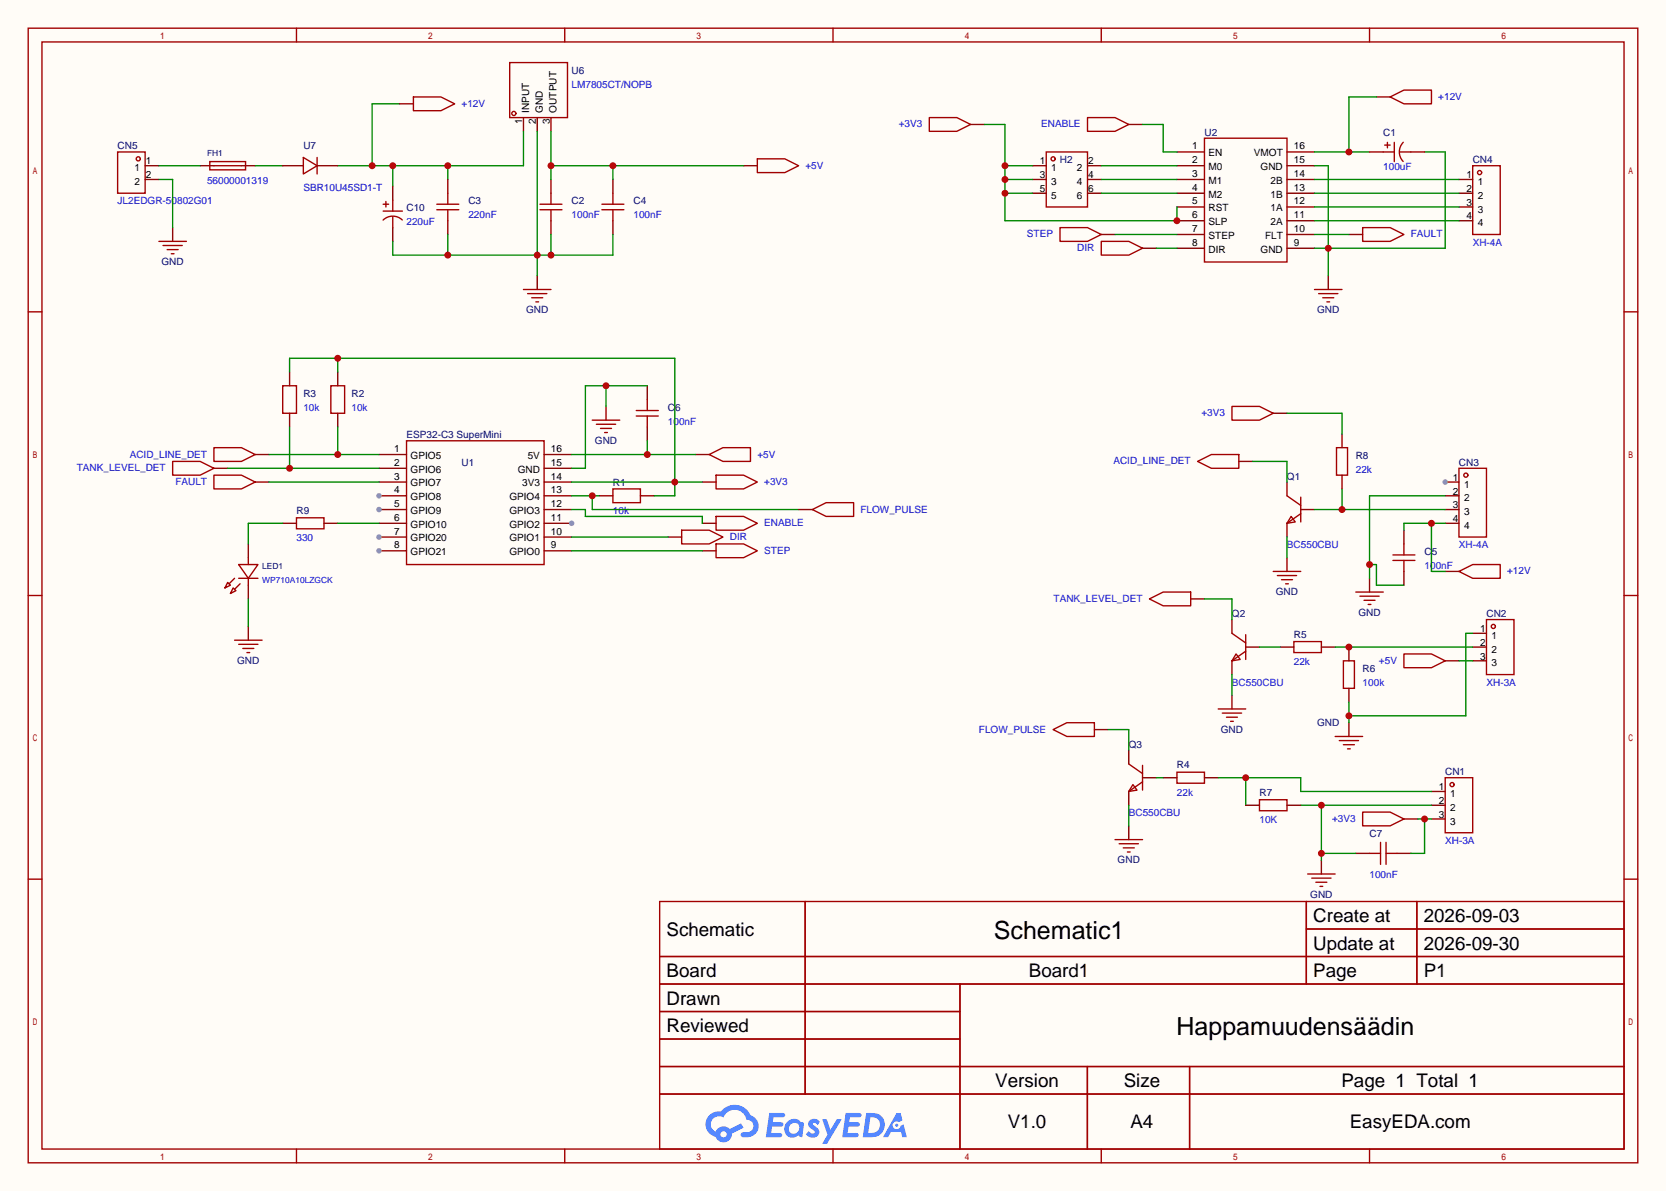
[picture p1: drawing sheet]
<svg xmlns="http://www.w3.org/2000/svg" width="308mm" height="220mm" viewBox="0 0 308 220" stroke-linecap="round" stroke-linejoin="round" font-family="sans-serif">
<path d="M0 0h307.6v220h-307.6z" fill="#fffcf7"/>
<g fill="none" stroke="#a10000" stroke-width=".25">
<path d="M5.2 5.2h297.2v209.6h-297.2zM7.7 7.7h292.1v204.5h-292.1zM54.7 5.2v2.5M104.3 5.2v2.5M153.8 5.2v2.5M203.3 5.2v2.5M252.9 5.2v2.5M5.2 57.6h2.5M299.8 57.6h2.6M5.2 110h2.5M299.8 110h2.6M5.2 162.4h2.5"/>
<path d="M121.8 166.5h178v45.7h-178zM121.8 176.7h178M148.7 166.5v35.6M241.2 166.5v15.2M241.2 171.6h58.6M261.6 166.5v15.2M299.8 162.4h2.6M121.8 181.7h178M121.8 186.8h55.4M121.8 197h178M121.8 191.9h55.4M177.2 181.7v30.5"/>
<path d="M200.8 197v15.2M219.6 197v15.2M54.7 212.2v2.6M104.3 212.2v2.6M121.8 202.1h178M153.8 212.2v2.6M203.3 212.2v2.6M252.9 212.2v2.6"/>
</g>
<g fill="#5487ff">
<path d="M149.5 206.9a1.3 1.3 0 0 1 1.9 .3l-.4 .6a.54 .54 0 0 0-1-.2l.2 .2a1.58 1.58 0 0 1 1 1.5 1.43 1.43 0 0 1-2.4 .2l.5-.6a.64 .64 0 0 0 .5 .5 .64 .64 0 0 0 .6-.3l-.1-.3a1.6 1.6 0 0 1-1.1-1.5z"/>
<path d="M151.8 206.7h.8l.7 2 1.2-2h.9l-2.7 4.5h-.9l1-1.6z"/>
<path d="M142 205.5h1.7a1.31 1.31 0 0 1 1.2 .2 .4 .4 0 0 1-.3 .6h-1.8l-.1 1h1.6a.4 .4 0 0 1 .3 .4 .4 .4 0 0 1-.4 .4h-1.6l-.2 1.2 .8-.1a1.23 1.23 0 0 1 1.2 .2 .39 .39 0 0 1-.4 .6h-2.6z"/>
<path d="M156.1 205.5h1.7a1.32 1.32 0 0 1 1.2 .2 .39 .39 0 0 1-.3 .6h-1.8l-.1 1h1.6a.4 .4 0 0 1 .4 .4 .4 .4 0 0 1-.5 .4h-1.6l-.2 1.1h.8a1.23 1.23 0 0 1 1.2 .2 .39 .39 0 0 1-.4 .6h-2.6z"/>
<path d="M165.5 205.6h.8l.3 1.3-.6 .3a.75 .75 0 0 0-1.1 .3 .75 .75 0 0 0 .5 1.1 .75 .75 0 0 0 .9-.7l.5-.3 .6 2.4h-.8l-.3-.9h-1.8l-.5 .9h-1z"/>
<path d="M159.9 205.6l-.6 4.4h1.4a2.27 2.27 0 0 0 2.7-2.3 2.27 2.27 0 0 0-2.7-2.1zM160.7 206.3a1.5 1.5 0 0 1 1.8 1.6 1.5 1.5 0 0 1-1.9 1.3h-.3z"/>
<path d="M145.4 207.2a1.62 1.62 0 0 0-.4 2.1 1.62 1.62 0 0 0 2 .6l.3-.2 .4 .2 .4 .1 .3-2.4-.1-.3-.5-.1a1.58 1.58 0 0 0-2.4 0zM146 207.7a.99 .99 0 0 1 1.6 .3 .99 .99 0 0 1-.9 1.4 .94 .94 0 0 1-1-.6 .94 .94 0 0 1 .3-1.1z"/>
<path d="M131 206a2.37 2.37 0 0 0 1.1 4 1.54 1.54 0 0 0 1.8 1 1.54 1.54 0 0 0 1.2-1.6l2.2-1.1-.5-.8-2.1 1a1.57 1.57 0 0 0-2.6 .5 1.5 1.5 0 0 1-.7-2.1 1.5 1.5 0 0 1 2.2-.5 2.23 2.23 0 0 1 2.3-1.4 2.23 2.23 0 0 1 2 1.8 1.16 1.16 0 0 1 1.2 1.1 1.16 1.16 0 0 1-1.1 1.2h-.7a.47 .47 0 0 0-.5 .4 .47 .47 0 0 0 .4 .5 2.23 2.23 0 0 0 2.2-.6 2.23 2.23 0 0 0 .5-2.3 2.16 2.16 0 0 0-1.3-1.1 3.2 3.2 0 0 0-5.5-.7l-1.1 .1zM133 209.5a.6 .6 0 0 1 1.2 0 .6 .6 0 0 1-1.2 0z"/>
<circle cx="165.6" cy="207.8" r=".28"/>
</g>
<path d="M75.1 81.4h25.4v22.9h-25.4z" fill="none" stroke="#a10000" stroke-width=".25"/>
<path d="M100.5 99.2h5M100.5 96.6h5M100.5 101.7h5" fill="none" stroke="#870000" stroke-width=".25"/>
<circle cx="105.5" cy="96.6" r=".51" fill="#999"/>
<path d="M100.5 94.1h5M100.5 91.6h5M100.5 89h5M100.5 86.5h5M100.5 83.9h5M70 101.7h5.1" fill="none" stroke="#870000" stroke-width=".25"/>
<circle cx="70" cy="101.7" r=".51" fill="#999"/>
<path d="M70 99.2h5.1" fill="none" stroke="#870000" stroke-width=".25"/>
<circle cx="70" cy="99.2" r=".51" fill="#999"/>
<path d="M70 96.6h5.1M70 94.1h5.1" fill="none" stroke="#870000" stroke-width=".25"/>
<circle cx="70" cy="94.1" r=".51" fill="#999"/>
<path d="M70 91.6h5.1" fill="none" stroke="#870000" stroke-width=".25"/>
<circle cx="70" cy="91.6" r=".51" fill="#999"/>
<g fill="none" stroke="#870000" stroke-width=".25">
<path d="M217.3 38.2h5.1M217.3 35.7h5.1M217.3 33.1h5.1M217.3 30.6h5.1M217.3 28.1h5.1M237.6 38.2h5.1M237.6 35.7h5.1M237.6 33.1h5.1M237.6 30.6h5.1M237.6 28.1h5.1M269.4 38.2h2.5M269.4 35.7h2.5"/>
<path d="M269.4 33.1h2.5M217.3 45.8h5.1M217.3 43.3h5.1M217.3 40.8h5.1M237.6 45.8h5.1M237.6 43.3h5.1M237.6 40.8h5.1M269.4 40.8h2.5M70 89h5.1M70 86.5h5.1M70 83.9h5.1M237.6 89v2.6"/>
<path d="M237.6 96.6v2.6M240.2 94.1h2.5M266.8 89h2.6M227.5 114.4v2.6M230 119.5h2.5M271.9 119.5h2.5M271.9 117h2.5M208.4 138.6v2.5M227.5 122v2.6M271.9 122h2.5M208.4 146.2v2.5M210.9 143.6h2.6"/>
<path d="M264.3 151.3h2.5M264.3 148.7h2.5M264.3 146.2h2.5"/>
</g>
<g fill="none" stroke="#a10000" stroke-width=".25">
<path d="M222.4 25.5h15.2v22.9h-15.2zM271.9 30.6h5.1v12.7h-5.1zM237.6 91.6l2.6 1.7M238.4 95.4l.7 1-1.5 .2zM240.2 91.8v4.6M240.2 94.9l-2.6 1.7M269.4 86.5h5v12.7h-5zM227.5 117l2.5 1.7M230 117.2v4.6M274.4 114.4h5.1v10.2h-5.1zM228.2 120.8l.8 1-1.5 .2zM230 120.3l-2.5 1.7"/>
<path d="M208.4 141.1l2.5 1.8M209.2 144.9l.7 1-1.5 .3zM210.9 141.4v4.5M210.9 144.4l-2.5 1.8M266.8 143.6h5.1v10.2h-5.1z"/>
<circle cx="273.2" cy="31.9" r=".38"/>
<circle cx="270.6" cy="87.8" r=".38"/>
<circle cx="275.7" cy="115.7" r=".38"/>
<circle cx="268.1" cy="144.9" r=".38"/>
</g>
<circle cx="266.8" cy="89" r=".51" fill="#999"/>
<path d="M26.8 30.6h2.5M26.8 33.1h2.5M37 30.6h2.5M44.6 30.6h2.5M96.6 21.7v2.6M99.2 21.7v2.6M101.7 21.7v2.6M266.8 91.6h2.6M266.8 94.1h2.6M266.8 96.6h2.6" fill="none" stroke="#870000" stroke-width=".25"/>
<g fill="none" stroke="#a10000" stroke-width=".25">
<path d="M94.1 11.6h10.7v10.1h-10.7zM21.7 28.1h5.1v7.6h-5.1zM38.7 29.8h6.6v1.6h-6.6zM39.5 30.6h5.1"/>
<circle cx="25.5" cy="29.3" r=".38"/>
<circle cx="94.9" cy="21" r=".38"/>
</g>
<path d="M73.8 19.2h-5.1v11.4M47.1 30.6h5.1M72.5 30.6v3.8M82.7 30.6v2.5M96.6 24.3v6.3h-34.2" fill="none" stroke="#008700" stroke-width=".25"/>
<g fill="#c00">
<circle cx="72.5" cy="30.6" r=".63"/>
<circle cx="82.7" cy="30.6" r=".63"/>
<circle cx="68.7" cy="30.6" r=".63"/>
</g>
<g fill="none" stroke="#870000" stroke-width=".25">
<path d="M52.2 30.6h3.8M58.5 30.6h3.9M82.7 33.1v2.6M101.7 33.1v2.6M113.2 33.1v2.6M82.7 40.8v2.5M101.7 40.8v2.5M113.2 40.8v2.5M53.5 68.7v2.5M53.5 76.3v2.6M62.4 68.7v2.5M62.4 76.3v2.6"/>
<path d="M119.5 71.2v2.6M119.5 78.9v2.5M110.6 91.6h2.6M118.2 91.6h2.6M129.7 89h2.5M259.2 97.9v2.6M259.2 105.5v2.6M250.3 157.6h2.6M257.9 157.6h2.6"/>
</g>
<g fill="none" stroke="#a10000" stroke-width=".25">
<path d="M56 29.1l2.5 1.5-2.5 1.5zM58.5 29.1v3M80.6 37.7h4.1M80.6 38.7h4.1M82.7 35.7v2M82.7 38.7v2.1M99.7 37.7h4.1M99.7 38.7h4.1M101.7 35.7v2M101.7 38.7v2.1M111.1 37.7h4.1M111.1 38.7h4.1"/>
<path d="M113.2 35.7v2M113.2 38.7v2.1M52.2 71.2h2.5v5.1h-2.5zM61.1 71.2h2.5v5.1h-2.5zM117.5 75.8h4M117.5 76.8h4M119.5 73.8v2M119.5 76.8v2.1M113.2 90.3h5v2.5h-5zM132.2 87.8h5.1l2.5 1.2-2.5 1.3h-5.1zM257.2 102.5h4M257.2 103.5h4"/>
<path d="M259.2 100.5v2M259.2 103.5v2M252.9 157.6h2M254.9 155.6v4M255.9 157.6h2M255.9 155.6v4"/>
</g>
<path d="M53.5 68.7v-2.5h71.1v25.4h-3.8M62.4 66.2v2.5M105.5 89h24.2" fill="none" stroke="#008700" stroke-width=".25"/>
<g fill="#c00">
<circle cx="124.6" cy="89" r=".63"/>
<circle cx="62.4" cy="66.2" r=".63"/>
</g>
<path d="M105.5 91.6h5.1M109.3 91.6v2.5h38.1" fill="none" stroke="#008700" stroke-width=".25"/>
<circle cx="109.3" cy="91.6" r=".63" fill="#c00"/>
<path d="M39.5 86.5h2.5M47.1 83.9h2.6M47.1 89h2.6M147.4 94.1h2.6" fill="none" stroke="#870000" stroke-width=".25"/>
<path d="M31.9 85.2h5.1l2.5 1.3-2.5 1.3h-5.1zM39.5 82.7h5.1l2.5 1.2-2.5 1.3h-5.1zM39.5 87.8h5.1l2.5 1.2-2.5 1.3h-5.1zM150 94.1l2.5-1.3h5.1v2.6h-5.1z" fill="none" stroke="#a10000" stroke-width=".25"/>
<path d="M62.4 78.9v5M49.7 83.9h20.3" fill="none" stroke="#008700" stroke-width=".25"/>
<circle cx="62.4" cy="83.9" r=".63" fill="#c00"/>
<path d="M53.5 78.9v7.6M42 86.5h28" fill="none" stroke="#008700" stroke-width=".25"/>
<circle cx="53.5" cy="86.5" r=".63" fill="#c00"/>
<path d="M249 133.5v2.5M244 158.9v2.5" fill="none" stroke="#870000" stroke-width=".25"/>
<path d="M246.5 136h5.1M247.3 136.8h3.5M248 137.5h2.1M248.8 138.3h.5M241.4 161.4h5.1M242.2 162.2h3.5M243 162.9h2M243.7 163.7h.5" fill="none" stroke="#a10000" stroke-width=".25"/>
<path d="M240.2 148.7h24.1M244 148.7v10.2M244 157.6h6.3" fill="none" stroke="#008700" stroke-width=".25"/>
<g fill="#c00">
<circle cx="244" cy="148.7" r=".63"/>
<circle cx="244" cy="157.6" r=".63"/>
</g>
<path d="M228.7 85.2h2.6M219.8 110.6h2.6M236.3 119.5h2.6M244 119.5h2.5M202.1 134.7h2.5M208.4 152.5v2.6M214.8 143.6h2.5M222.4 143.6h2.5" fill="none" stroke="#870000" stroke-width=".25"/>
<path d="M221.1 85.2l2.5-1.3h5.1v2.6h-5.1zM212.2 110.6l2.6-1.3h5v2.6h-5zM238.9 118.5h5.1v2h-5.1zM194.4 134.7l2.6-1.2h5.1v2.5h-5.1zM205.9 155.1h5M206.6 155.8h3.6M207.4 156.6h2M208.2 157.4h.5M217.3 142.6h5.1v2.1h-5.1z" fill="none" stroke="#a10000" stroke-width=".25"/>
<path d="M204.6 134.7h3.8v3.9M208.4 148.7v3.8M213.5 143.6h1.3M224.9 143.6h15.3v2.6h24.1M230 143.6v5.1" fill="none" stroke="#008700" stroke-width=".25"/>
<circle cx="230" cy="143.6" r=".63" fill="#c00"/>
<path d="M222.4 110.6h5.1v3.8M232.5 119.5h3.8M246.5 119.5h25.4M227.5 124.6v3.8" fill="none" stroke="#008700" stroke-width=".25"/>
<path d="M249 119.5v2.5M227.5 128.4v2.5M249 127.1v2.6" fill="none" stroke="#870000" stroke-width=".25"/>
<path d="M224.9 130.9h5.1M225.7 131.7h3.5M226.4 132.5h2.1M227.2 133.2h.5M248 122h2.1v5.1h-2.1z" fill="none" stroke="#a10000" stroke-width=".25"/>
<circle cx="249" cy="119.5" r=".63" fill="#c00"/>
<path d="M250.3 109.3h5.1M251.1 110.1h3.5M251.8 110.9h2.1M252.6 111.6h.5M232.5 147.7h5.1v2h-5.1z" fill="none" stroke="#a10000" stroke-width=".25"/>
<path d="M252.9 106.8v2.5M230 148.7h2.5M237.6 148.7h2.6" fill="none" stroke="#870000" stroke-width=".25"/>
<path d="M242.7 94.1h24.1M247.8 90.3v3.8" fill="none" stroke="#008700" stroke-width=".25"/>
<circle cx="247.8" cy="94.1" r=".63" fill="#c00"/>
<g fill="none" stroke="#870000" stroke-width=".25">
<path d="M73.8 19.2h2.5M137.3 30.6h2.5M190.6 30.6h2.6M190.6 35.7h2.6M190.6 33.1h2.6M200.8 30.6h2.5M200.8 35.7h2.5M200.8 33.1h2.5M245.2 50.9v2.6M235.1 76.3h2.5M128.4 83.9h2.5M247.8 80.1v2.6"/>
<path d="M247.8 87.8v2.5M237.6 103v2.5M266.8 105.5h2.6M266.8 122h2.6M259.2 151.3h2.5"/>
</g>
<g fill="none" stroke="#a10000" stroke-width=".25">
<path d="M76.3 17.9h5.1l2.5 1.3-2.5 1.2h-5.1zM139.8 29.3h5.1l2.5 1.3-2.5 1.3h-5.1zM193.2 28.1h7.6v10.1h-7.6zM242.7 53.5h5.1M243.5 54.2h3.5M244.2 55h2.1M245 55.8h.5M227.5 75.1h5l2.6 1.2-2.6 1.3h-5zM130.9 83.9l2.6-1.2h5.1v2.5h-5.1zM246.8 82.7h2v5.1h-2zM235.1 105.5h5.1M235.8 106.3h3.6"/>
<path d="M236.6 107.1h2M237.4 107.8h.5M269.4 105.5l2.5-1.2h5.1v2.5h-5.1zM259.2 120.8h5.1l2.5 1.2-2.5 1.3h-5.1zM251.6 150h5.1l2.5 1.3-2.5 1.2h-5.1z"/>
<circle cx="194.4" cy="29.3" r=".38"/>
</g>
<path d="M242.7 38.2h26.7M242.7 35.7h26.7M242.7 33.1h26.7M242.7 30.6h2.5v20.3M263 28.1h3.8v17.7h-24.1M242.7 40.8h26.7M237.6 76.3h10.2v3.8M231.3 85.2h6.3v3.8M237.6 99.2v3.8" fill="none" stroke="#008700" stroke-width=".25"/>
<circle cx="245.2" cy="45.8" r=".63" fill="#c00"/>
<path d="M254.1 17.9h2.6" fill="none" stroke="#870000" stroke-width=".25"/>
<path d="M256.7 17.9l2.5-1.3h5.1v2.6h-5.1z" fill="none" stroke="#a10000" stroke-width=".25"/>
<path d="M254.1 17.9h-5.1v10.2M242.7 28.1h10.2" fill="none" stroke="#008700" stroke-width=".25"/>
<circle cx="249" cy="28.1" r=".63" fill="#c00"/>
<path d="M181.7 23h3.8v17.8h31.8v-2.6M185.5 30.6h5.1M185.5 33.1h5.1M185.5 35.7h5.1M203.3 30.6h14M203.3 33.1h14M203.3 35.7h14M210.9 23h3.9v5.1h2.5M242.7 43.3h6.3" fill="none" stroke="#008700" stroke-width=".25"/>
<path d="M179.2 23h2.5M208.4 23h2.5M249 43.3h2.6" fill="none" stroke="#870000" stroke-width=".25"/>
<path d="M171.6 21.7h5.1l2.5 1.3-2.5 1.3h-5.1zM200.8 21.7h5.1l2.5 1.3-2.5 1.3h-5.1zM251.6 42h5.1l2.5 1.3-2.5 1.3h-5.1z" fill="none" stroke="#a10000" stroke-width=".25"/>
<g fill="#c00">
<circle cx="185.5" cy="35.7" r=".63"/>
<circle cx="185.5" cy="33.1" r=".63"/>
<circle cx="185.5" cy="30.6" r=".63"/>
<circle cx="217.3" cy="40.8" r=".63"/>
</g>
<path d="M252.9 28.1h2.5M260.5 28.1h2.5M203.3 43.3h2.6M210.9 45.8h2.6M52.2 96.6h2.5M59.8 96.6h2.6M123.3 99.2h2.6M129.7 96.6h2.5M45.8 100.5v2.5M45.8 108.1v2.5M45.8 115.7v2.5M129.7 101.7h2.5" fill="none" stroke="#870000" stroke-width=".25"/>
<g fill="none" stroke="#a10000" stroke-width=".25">
<path d="M255.4 28.1h2M255.7 26.8h1M256.2 26.3v1M257.4 26.3v3.5M258.4 28.1h2.1M259.1 26.3a2.54 2.54 0 0 0 0 3.5M195.7 42h5.1l2.5 1.3-2.5 1.3h-5.1zM203.3 44.6h5.1l2.5 1.2-2.5 1.3h-5.1zM54.7 95.6h5.1v2.1h-5.1zM125.9 97.9h5l2.6 1.3-2.6 1.3h-5zM132.2 95.4h5.1l2.5 1.2-2.5 1.3h-5.1zM42 107.6l.5 .5-1 .5z"/>
<path d="M43.1 108.6l.5 .5-1.1 .5zM43.3 106.8l-1 1M43.3 118.2h5.1M44.1 104.3h3.5l-1.8 2.5zM44.1 106.8h3.5M44.1 119h3.5M44.3 107.8l-1 1M44.8 119.8h2.1M45.8 103v1.3M45.8 106.8v1.3M132.2 100.5h5.1l2.5 1.2-2.5 1.3h-5.1zM45.6 120.5h.5"/>
</g>
<path d="M205.9 43.3h11.4M213.5 45.8h3.8M49.7 89h20.3M52.2 96.6h-6.4v3.9M62.4 96.6h7.6M105.5 94.1h2.6v1.3h21.6v1.2M105.5 99.2h17.8M105.5 83.9h22.9M119.5 81.4v2.5M45.8 110.6v5.1M105.5 101.7h24.2" fill="none" stroke="#008700" stroke-width=".25"/>
<circle cx="119.5" cy="83.9" r=".63" fill="#c00"/>
<path d="M111.9 75.1v2.5" fill="none" stroke="#870000" stroke-width=".25"/>
<path d="M109.3 77.6h5.1M110.1 78.4h3.6M110.9 79.1h2M111.6 79.9h.5" fill="none" stroke="#a10000" stroke-width=".25"/>
<path d="M111.9 71.2v3.9M119.5 71.2h-11.4v15.3h-2.6" fill="none" stroke="#008700" stroke-width=".25"/>
<circle cx="111.9" cy="71.2" r=".63" fill="#c00"/>
<path d="M70.7 39h3.6M70.7 37.7h1.1M71.2 37.2v1M72.5 37v2M72.5 40v2M74.3 40.6a2.54 2.54 0 0 0-3.6 0" fill="none" stroke="#a10000" stroke-width=".25"/>
<path d="M72.5 34.4v2.6M72.5 42v2.6" fill="none" stroke="#870000" stroke-width=".25"/>
<path d="M29.3 30.6h7.7M101.7 30.6h35.6M101.7 24.3v8.8M113.2 30.6v2.5" fill="none" stroke="#008700" stroke-width=".25"/>
<g fill="#c00">
<circle cx="101.7" cy="30.6" r=".63"/>
<circle cx="113.2" cy="30.6" r=".63"/>
</g>
<path d="M99.2 50.9v2.6" fill="none" stroke="#870000" stroke-width=".25"/>
<path d="M96.6 53.5h5.1M97.4 54.2h3.6M98.2 55h2M98.9 55.8h.5" fill="none" stroke="#a10000" stroke-width=".25"/>
<path d="M99.2 24.3v26.6M82.7 43.3v3.8M101.7 43.3v3.8M113.2 43.3v3.8h-40.7v-2.5" fill="none" stroke="#008700" stroke-width=".25"/>
<g fill="#c00">
<circle cx="99.2" cy="47.1" r=".63"/>
<circle cx="101.7" cy="47.1" r=".63"/>
<circle cx="82.7" cy="47.1" r=".63"/>
</g>
<path d="M31.9 42v2.6" fill="none" stroke="#870000" stroke-width=".25"/>
<path d="M29.3 44.6h5.1M30.1 45.3h3.6M30.9 46.1h2M31.6 46.9h.5" fill="none" stroke="#a10000" stroke-width=".25"/>
<path d="M29.3 33.1h2.6v8.9M261.7 151.3h2.6M263 151.3v6.3h-2.5" fill="none" stroke="#008700" stroke-width=".25"/>
<circle cx="263" cy="151.3" r=".63" fill="#c00"/>
<path d="M271.9 117h-1.3v15.2h-21.6M249 129.7v3.8M269.4 122h2.5" fill="none" stroke="#008700" stroke-width=".25"/>
<circle cx="249" cy="132.2" r=".63" fill="#c00"/>
<path d="M266.8 91.6h-13.9v15.2M252.9 104.3h1.2v3.8h5.1" fill="none" stroke="#008700" stroke-width=".25"/>
<circle cx="252.9" cy="104.3" r=".63" fill="#c00"/>
<path d="M264.3 96.6v8.9h2.5M266.8 96.6h-7.6v1.3" fill="none" stroke="#008700" stroke-width=".25"/>
<circle cx="264.3" cy="96.6" r=".63" fill="#c00"/>
<g font-size="4.6">
<text x="183.5" y="173.4">Schematic1</text>
<text x="217.2" y="191.2">Happamuudensäädin</text>
</g>
<g font-size="3.5">
<text x="123.1" y="172.8">Schematic</text>
<text x="242.5" y="170.3">Create at</text>
<text x="262.9" y="170.3">2026-09-03</text>
<text x="242.5" y="175.4">Update at</text>
<text x="262.9" y="175.4">2026-09-30</text>
<text x="123.1" y="180.5">Board</text>
<text x="123.1" y="185.5">Drawn</text>
<text x="190" y="180.5">Board1</text>
<text x="242.5" y="180.5">Page</text>
<text x="262.9" y="180.5">P1</text>
<text x="123.1" y="190.6">Reviewed</text>
<text x="183.8" y="200.8">Version</text>
<text x="207.5" y="200.8">Size</text>
<text x="247.7" y="200.8">Page 1 Total 1</text>
<text x="186.1" y="208.4">V1.0</text>
<text x="208.7" y="208.4">A4</text>
<text x="249.2" y="208.4">EasyEDA.com</text>
</g>
<g font-size="1.8" fill="#000080">
<text x="105.5" y="13.6">U6</text>
<text x="21.7" y="27.6">CN5</text>
<text x="56" y="27.6">U7</text>
<text x="222.4" y="25.1">U2</text>
<text x="255.4" y="25.1">C1</text>
<text x="195.7" y="30.1">H2</text>
<text x="271.9" y="30.1">CN4</text>
<text x="75.1" y="39">C10</text>
<text x="86.5" y="37.8">C3</text>
<text x="105.5" y="37.8">C2</text>
<text x="117" y="37.8">C4</text>
<text x="29.8" y="48.9">GND</text>
<text x="97.1" y="57.8">GND</text>
<text x="243.2" y="57.8">GND</text>
<text x="56" y="73.3">R3</text>
<text x="64.9" y="73.3">R2</text>
<text x="123.3" y="75.9">C6</text>
<text x="75.1" y="80.9">ESP32-C3 SuperMini</text>
<text x="109.8" y="82">GND</text>
<text x="85.2" y="86">U1</text>
<text x="113.2" y="89.8">R1</text>
<text x="237.6" y="88.6">Q1</text>
<text x="250.3" y="84.8">R8</text>
<text x="269.4" y="86">CN3</text>
<text x="54.7" y="94.9">R9</text>
<text x="263" y="102.5">C5</text>
<text x="227.5" y="114">Q2</text>
<text x="235.6" y="109.9">GND</text>
<text x="250.8" y="113.7">GND</text>
<text x="274.4" y="114">CN2</text>
<text x="238.9" y="117.8">R5</text>
<text x="43.8" y="122.6">GND</text>
<text x="251.6" y="124.1">R6</text>
<text x="225.4" y="135.3">GND</text>
<text x="243.2" y="134">GND</text>
<text x="208.4" y="138.1">Q3</text>
<text x="217.3" y="141.9">R4</text>
<text x="266.8" y="143.2">CN1</text>
<text x="232.5" y="147">R7</text>
<text x="252.9" y="154.6">C7</text>
<text x="206.4" y="159.4">GND</text>
<text x="241.9" y="165.8">GND</text>
</g>
<g font-size="1.8" fill="#00f">
<text x="105.5" y="16.2">LM7805CT/NOPB</text>
<text x="85.2" y="19.7">+12V</text>
<text x="165.9" y="23.5">+3V3</text>
<text x="192.2" y="23.5">ENABLE</text>
<text x="265.6" y="18.5">+12V</text>
<text x="38.2" y="34">56000001319</text>
<text x="56" y="35.2">SBR10U45SD1-T</text>
<text x="148.7" y="31.2">+5V</text>
<text x="255.4" y="31.4">100uF</text>
<text x="21.7" y="37.8">JL2EDGR-50802G01</text>
<text x="75.1" y="41.6">220uF</text>
<text x="86.5" y="40.3">220nF</text>
<text x="105.5" y="40.3">100nF</text>
<text x="117" y="40.3">100nF</text>
<text x="189.6" y="43.9">STEP</text>
<text x="198.9" y="46.4">DIR</text>
<text x="260.5" y="43.9">FAULT</text>
<text x="271.9" y="45.4">XH-4A</text>
<text x="56" y="75.9">10k</text>
<text x="64.9" y="75.9">10k</text>
<text x="221.8" y="76.9">+3V3</text>
<text x="123.3" y="78.4">100nF</text>
<text x="14.2" y="87">TANK_LEVEL_DET</text>
<text x="24" y="84.5">ACID_LINE_DET</text>
<text x="32.4" y="89.6">FAULT</text>
<text x="139.8" y="84.5">+5V</text>
<text x="141.1" y="89.6">+3V3</text>
<text x="205.6" y="85.8">ACID_LINE_DET</text>
<text x="250.3" y="87.3">22k</text>
<text x="113.2" y="94.9">10k</text>
<text x="158.9" y="94.7">FLOW_PULSE</text>
<text x="54.7" y="100">330</text>
<text x="134.7" y="99.7">DIR</text>
<text x="141.1" y="97.2">ENABLE</text>
<text x="237.6" y="101.3">BC550CBU</text>
<text x="269.4" y="101.3">XH-4A</text>
<text x="141.1" y="102.3">STEP</text>
<text x="263" y="105.1">100nF</text>
<text x="278.3" y="106.1">+12V</text>
<text x="194.5" y="111.2">TANK_LEVEL_DET</text>
<text x="238.9" y="122.9">22k</text>
<text x="254.6" y="122.6">+5V</text>
<text x="227.5" y="126.7">BC550CBU</text>
<text x="251.6" y="126.7">100k</text>
<text x="274.4" y="126.7">XH-3A</text>
<text x="180.7" y="135.3">FLOW_PULSE</text>
<text x="217.3" y="147">22k</text>
<text x="208.4" y="150.8">BC550CBU</text>
<text x="232.5" y="152.1">10K</text>
<text x="246" y="151.8">+3V3</text>
<text x="266.8" y="155.9">XH-3A</text>
<text x="252.9" y="162.2">100nF</text>
</g>
<g font-size="1.8">
<text x="96.4" y="22.9" transform="rotate(-90 96.4 22.9)">1</text>
<text x="97.7" y="20.8" transform="rotate(-90 97.7 20.8)">INPUT</text>
<text x="99" y="22.9" transform="rotate(-90 99 22.9)">2</text>
<text x="100.2" y="20.8" transform="rotate(-90 100.2 20.8)">GND</text>
<text x="101.5" y="22.9" transform="rotate(-90 101.5 22.9)">3</text>
<text x="102.8" y="20.8" transform="rotate(-90 102.8 20.8)">OUTPUT</text>
<text x="220.1" y="27.6">1</text>
<text x="223.1" y="28.9">EN</text>
<text x="231.5" y="28.9">VMOT</text>
<text x="238.9" y="27.6">16</text>
<text x="24.8" y="31.6">1</text>
<text x="24.8" y="34.2">2</text>
<text x="26.9" y="30.4">1</text>
<text x="26.9" y="32.9">2</text>
<text x="192" y="30.4">1</text>
<text x="192" y="32.9">3</text>
<text x="192" y="35.5">5</text>
<text x="194.1" y="31.6">1</text>
<text x="194.1" y="34.2">3</text>
<text x="198.8" y="34.2">4</text>
<text x="198.8" y="31.6">2</text>
<text x="200.9" y="35.5">6</text>
<text x="200.9" y="32.9">4</text>
<text x="200.9" y="30.4">2</text>
<text x="220.1" y="35.2">4</text>
<text x="220.1" y="32.7">3</text>
<text x="220.1" y="30.1">2</text>
<text x="223.1" y="34">M1</text>
<text x="223.1" y="31.4">M0</text>
<text x="232.7" y="31.4">GND</text>
<text x="234.6" y="34">2B</text>
<text x="238.9" y="35.2">13</text>
<text x="238.9" y="32.7">14</text>
<text x="238.9" y="30.1">15</text>
<text x="270.8" y="32.9">1</text>
<text x="270.8" y="35.5">2</text>
<text x="272.8" y="34.2">1</text>
<text x="194.1" y="36.7">5</text>
<text x="198.8" y="36.7">6</text>
<text x="220.1" y="40.3">6</text>
<text x="220.1" y="37.8">5</text>
<text x="223.1" y="41.6">SLP</text>
<text x="223.1" y="39">RST</text>
<text x="223.1" y="36.5">M2</text>
<text x="234.6" y="41.6">2A</text>
<text x="234.6" y="39">1A</text>
<text x="234.6" y="36.5">1B</text>
<text x="238.9" y="40.3">11</text>
<text x="238.9" y="37.8">12</text>
<text x="270.8" y="38">3</text>
<text x="270.8" y="40.5">4</text>
<text x="272.8" y="36.7">2</text>
<text x="272.8" y="39.3">3</text>
<text x="272.8" y="41.8">4</text>
<text x="220.1" y="45.4">8</text>
<text x="220.1" y="42.8">7</text>
<text x="223.1" y="46.7">DIR</text>
<text x="223.1" y="44.1">STEP</text>
<text x="232.7" y="46.7">GND</text>
<text x="233.6" y="44.1">FLT</text>
<text x="238.9" y="45.4">9</text>
<text x="238.9" y="42.8">10</text>
<text x="72.8" y="83.5">1</text>
<text x="101.7" y="83.5">16</text>
<text x="72.8" y="88.6">3</text>
<text x="72.8" y="86">2</text>
<text x="75.8" y="89.8">GPIO7</text>
<text x="75.8" y="87.3">GPIO6</text>
<text x="75.8" y="84.8">GPIO5</text>
<text x="95.6" y="87.3">GND</text>
<text x="96.4" y="89.8">3V3</text>
<text x="97.4" y="84.8">5V</text>
<text x="101.7" y="88.6">14</text>
<text x="101.7" y="86">15</text>
<text x="268.2" y="88.8">1</text>
<text x="72.8" y="93.6">5</text>
<text x="72.8" y="91.1">4</text>
<text x="75.8" y="94.9">GPIO9</text>
<text x="75.8" y="92.4">GPIO8</text>
<text x="94" y="94.9">GPIO3</text>
<text x="94" y="92.4">GPIO4</text>
<text x="101.7" y="93.6">12</text>
<text x="101.7" y="91.1">13</text>
<text x="268.2" y="91.3">2</text>
<text x="268.2" y="93.9">3</text>
<text x="270.3" y="90.1">1</text>
<text x="270.3" y="92.6">2</text>
<text x="270.3" y="95.1">3</text>
<text x="72.8" y="101.3">8</text>
<text x="72.8" y="98.7">7</text>
<text x="72.8" y="96.2">6</text>
<text x="75.8" y="100">GPIO20</text>
<text x="75.8" y="97.5">GPIO10</text>
<text x="94" y="100">GPIO1</text>
<text x="94" y="97.5">GPIO2</text>
<text x="101.7" y="101.3">9</text>
<text x="101.7" y="98.7">10</text>
<text x="101.7" y="96.2">11</text>
<text x="268.2" y="96.4">4</text>
<text x="270.3" y="97.7">4</text>
<text x="75.8" y="102.5">GPIO21</text>
<text x="94" y="102.5">GPIO0</text>
<text x="273.3" y="119.3">2</text>
<text x="273.3" y="116.7">1</text>
<text x="275.4" y="118">1</text>
<text x="273.3" y="121.8">3</text>
<text x="275.4" y="123.1">3</text>
<text x="275.4" y="120.5">2</text>
<text x="265.7" y="148.5">2</text>
<text x="265.7" y="145.9">1</text>
<text x="267.8" y="149.8">2</text>
<text x="267.8" y="147.2">1</text>
<text x="265.7" y="151">3</text>
<text x="267.8" y="152.3">3</text>
</g>
<g font-size="1.6" fill="#000080">
<text x="38.2" y="28.9">FH1</text>
<text x="48.4" y="105.1">LED1</text>
</g>
<text font-size="1.6" fill="#00f" x="48.4" y="107.6">WP710A10LZGCK</text>
</svg>
